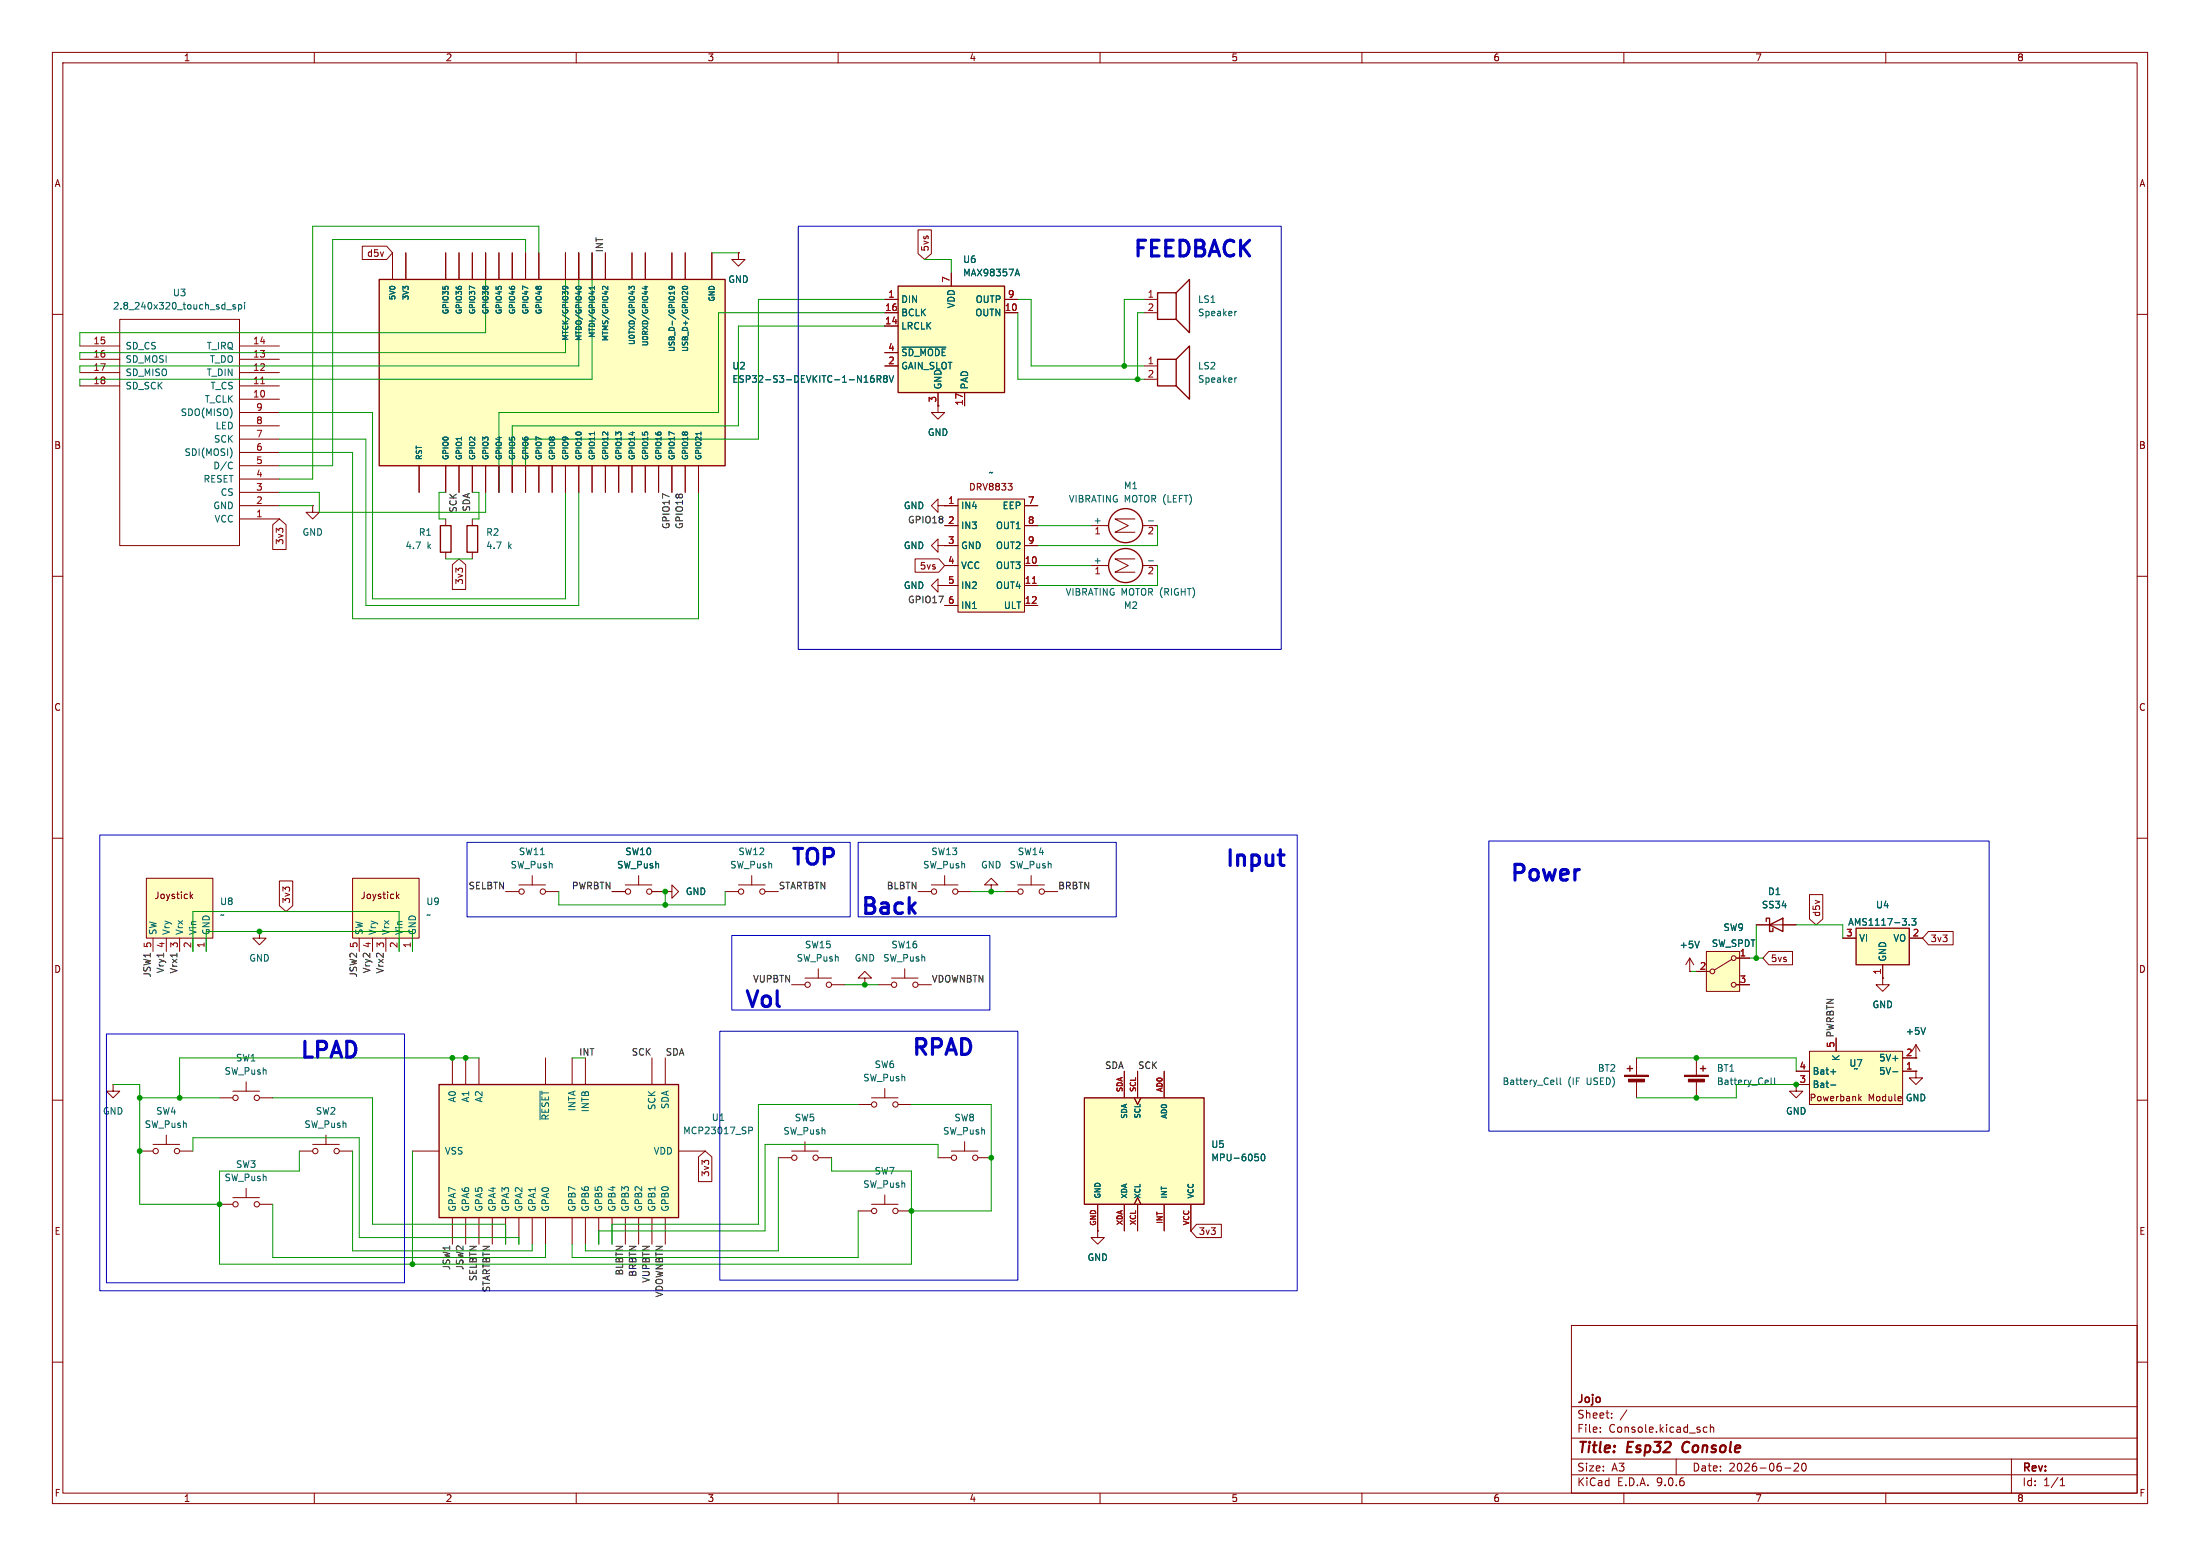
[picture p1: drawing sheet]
<svg xmlns="http://www.w3.org/2000/svg" width="420mm" height="297mm" viewBox="0 0 420 297" stroke-linecap="round" stroke-linejoin="round" font-family="sans-serif">
<g fill="none" stroke="#840000" stroke-width=".19">
<path d="M10 10h400v277h-400zM12 12h396v273h-396zM60 10v2M110 10v2M160 10v2M210 10v2M260 10v2M310 10v2M360 10v2M10 60h2M15.2 73.7h7.7M15.2 71.1h7.7"/>
<path d="M15.2 68.6h7.7M15.2 66h7.7M22.9 61h22.8v43.1h-22.8zM45.7 78.7h7.6M45.7 76.2h7.6M45.7 73.7h7.6M45.7 71.1h7.6M45.7 68.6h7.6M45.7 66h7.6M218.4 69.9h2.6M218.4 72.4h2.6M408 60h2"/>
<path d="M45.7 99.1h7.6M45.7 96.5h7.6M45.7 94h7.6M45.7 91.4h7.6M45.7 88.9h7.6M45.7 86.4h7.6M45.7 83.8h7.6M45.7 81.3h7.6M85.1 99.1v1.2M90.2 99.1v1.2M179.1 96.5v-1.2l-1.3 1.2 1.3 1.3v-1.3h1.2M180.3 96.5h.1"/>
<path d="M10 110h2M85.1 105.4v1.3M90.2 105.4v1.3M408 110h2M10 160h2M408 160h2M365.8 199.4l-.8 1.3M365.8 199.4l.7 1.3M365.8 199.4v2.5M10 210h2M21.6 207v1.3h1.3l-1.3 1.3-1.3-1.3h1.3M21.6 207h.1"/>
<path d="M57.1 219.7h2.6M59.7 218.4h5.1M62.2 216.7v1.7M64.8 219.7h2.5M312.4 201.9v3.3M312.4 206.2v3.4M365.8 201.9h.1M408 210h2M300 253h108v32h-108zM10 260h2M300 278.5h108M300 274.5h108"/>
<path d="M300 268.5h108M305.5 273.2v.2M305.5 272.5v.1M307.7 270.5v.2M307.7 269.8v.1M310.6 269.1l-1.3 1.9M320 278.5v3M325.2 273.1l.2 .3 .5-.1M325.9 272.5l-.5-.1-.2 .3M326.5 272.5l.2-.1 .4 .1 .1 .9M326.5 271.9v1.5M342.5 279.4l.6-.1 .2 .1 .1 .3-1 1.1h1"/>
<path d="M344.1 279.4l.2-.1a.8 .8 0 0 1 .5 .7 .8 .8 0 0 1-.5 .8l-.2-.2-.2-.4zM384 278.5v6.5M408 260h2M60 285v2M110 285v2M160 285v2M210 285v2M260 285v2M300 281.5h108M310 285v2M340.7 280.2h1.2M360 285v2"/>
<path d="M393.3 283.6h.9M393.3 282.5l.4-.4v1.5"/>
<circle cx="60.2" cy="219.7" r=".51"/>
<circle cx="64.3" cy="219.7" r=".51"/>
</g>
<path d="M321.5 275.5a1.27 1.27 0 0 0-.1 1.6" fill="none" stroke="#840000" stroke-width=".4"/>
<path d="M221 68.6h3.5v5.1h-3.5zM224.5 68.6l2.6-2.6v10.2l-2.6-2.5M84.1 100.3h2v5.1h-2zM89.2 100.3h2v5.1h-2zM310.6 204h1.1M311.1 203.5v1" fill="none" stroke="#840000" stroke-width=".25"/>
<g fill="none" stroke="#006464" stroke-width=".19">
<path d="M43.2 59.1h1M44.9 58.2h-.3l-.2 .1 .1 .2 .4 .1v.3h-.5M45.5 58.2h.4l.2 .2-.1 .5h-.5M45.5 58.2v1.2M46.7 57.7v.2M46.7 58.2v.8M236.1 72.1l-.3 .1M44.1 88.2l.3 .1M44.2 86v.9M44.4 89.4l-.3 .1M367.6 196.2l-.4 1.2M297.2 205.7v1.1l.2 .2"/>
<path d="M297.9 205.7v1.1l.1 .2"/>
</g>
<g fill="#840000" stroke="#840000" stroke-width=".19">
<path d="M310.1 205.2h4.6v.3h-4.6z"/>
<path d="M310.9 206h3v.5h-3z"/>
</g>
<path d="M49.8 73.2h.7" fill="none" stroke="#a90000" stroke-width=".19"/>
<path d="M207 209.6h22.9v20.3h-22.9z" fill="#ffffc2"/>
<path d="M337.2 175.9v-.6h.6v2.5h.7v-.6M337.8 176.5l2.6-1.2v2.5zM207 209.6h22.9v20.3h-22.9z" fill="none" stroke="#840000" stroke-width=".25"/>
<g fill="none" stroke="#840000" stroke-width=".19">
<path d="M49.5 177.8v1.3h1.3l-1.3 1.2-1.2-1.2h1.2M49.5 177.8h.1M335.3 176.5h7.6M26.7 219.7h2.5M29.2 218.4h5.1M31.7 216.7v1.7M34.3 219.7h2.5M181.6 219.7h5.1M184.1 217.9v1.8M214.6 204.5v5.1M216.5 209.6l.7 1.2 .6-1.2M217.2 204.5v5.1"/>
<path d="M222.2 204.5v5.1M41.9 229.9h2.5M44.4 228.6h5.1M47 226.8v1.8M49.5 229.9h2.6M179.1 221h2.5M186.7 221h2.5M209.5 234.9v1.3h1.3l-1.3 1.3-1.2-1.3h1.2M209.5 234.9h.1M209.5 229.9v5M214.6 229.9v5M216.5 229.9l.7-1.3 .6 1.3"/>
<path d="M217.2 229.9v5M222.2 229.9v5M227.3 229.9v5"/>
<circle cx="29.7" cy="219.7" r=".51"/>
<circle cx="33.8" cy="219.7" r=".51"/>
<circle cx="45" cy="229.9" r=".51"/>
<circle cx="49" cy="229.9" r=".51"/>
<circle cx="182.1" cy="221" r=".51"/>
<circle cx="186.2" cy="221" r=".51"/>
</g>
<path d="M239.6 220.3h.6M240.1 220.8l.2 .2-.2 .5M240.9 220.4l.1-.1a.68 .68 0 0 1 .5 .6 .68 .68 0 0 1-.5 .7l-.3-.5z" fill="none" stroke="#006464" stroke-width=".19"/>
<path d="M67.3 167.6h12.7v11.5h-12.7z" fill="#ffffc2"/>
<path d="M67.3 167.6h12.7v11.5h-12.7zM68.6 179.1v2.5M71.1 179.1v2.5M73.7 179.1v2.5M75.7 170.3v1.2M75.8 171l.4 .5M76.2 170.7l-.5 .5M76.2 179.1v2.5M78.7 179.1v2.5" fill="none" stroke="#840000" stroke-width=".19"/>
<path d="M27.9 167.6h12.7v11.5h-12.7z" fill="#ffffc2"/>
<g fill="none" stroke="#840000" stroke-width=".19">
<path d="M218.4 57.2h2.6M218.4 59.7h2.6M208.3 108h3.3M216.7 106.7h-3.8l2.5 1.3-2.5 1.2h3.8M218.1 108h2.9M27.9 167.6h12.7v11.5h-12.7zM29.2 179.1v2.5M31.7 179.1v2.5M34.3 179.1v2.5M36.3 170.3v1.2M36.4 171l.4 .5M36.8 170.7l-.5 .5"/>
<path d="M36.8 179.1v2.5M39.4 179.1v2.5M96.5 170.2h2.6M99.1 168.9h5M101.6 167.1v1.8M104.1 170.2h2.6M189.2 168.9h1.3l-1.3-1.3-1.2 1.3h1.2v1.3M189.2 170.2h.1M41.9 209.6h2.5M44.4 208.3h5.1M47 206.5v1.8M49.5 209.6h2.6"/>
<path d="M323.8 201.9v3.3M323.8 206.2v3.4"/>
<circle cx="99.6" cy="170.2" r=".51"/>
<circle cx="103.6" cy="170.2" r=".51"/>
<circle cx="45" cy="209.6" r=".51"/>
<circle cx="49" cy="209.6" r=".51"/>
</g>
<g fill="#840000" stroke="#840000" stroke-width=".19">
<path d="M321.6 205.2h4.5v.3h-4.5z"/>
<path d="M322.3 206h3.1v.5h-3.1z"/>
</g>
<g fill="none" stroke="#840000" stroke-width=".25">
<path d="M221 55.9h3.5v5.1h-3.5zM224.5 55.9l2.6-2.6v10.2l-2.6-2.5M324.6 204h1M325.1 203.5v1"/>
<circle cx="214.9" cy="107.9" r="3.3"/>
</g>
<path d="M236.1 59.4l-.3 .1M219.2 107h1M338.1 205.7v1.1l.2 .2M338.8 205.7v1.1l.2 .2" fill="none" stroke="#006464" stroke-width=".19"/>
<path d="M83.8 207h45.7v25.4h-45.7z" fill="#ffffc2"/>
<g fill="none" stroke="#840000" stroke-width=".25">
<path d="M83.8 207h45.7v25.4h-45.7z"/>
<circle cx="214.9" cy="100.3" r="3.3"/>
</g>
<g fill="none" stroke="#840000" stroke-width=".19">
<path d="M216.7 99.1h-3.8l2.5 1.2-2.5 1.3h3.8M179.1 104.1v-1.2l-1.3 1.2 1.3 1.3v-1.3h1.2M180.3 104.1h.1M208.3 100.3h3.3M218.1 100.3h2.9M78.7 219.7h5.1M86.4 201.9v5.1M88.9 201.9v5.1M91.4 201.9v5.1M104.1 201.9v5.1M109.2 201.9v5.1M111.8 201.9v5.1"/>
<path d="M124.5 201.9v5.1M127 201.9v5.1M129.5 219.7h5.1M86.4 232.4v5.1M88.9 232.4v5.1M91.4 232.4v5.1M94 232.4v5.1M96.5 232.4v5.1M99.1 232.4v5.1M101.6 232.4v5.1M104.1 232.4v5.1M109.2 232.4v5.1"/>
<path d="M111.8 232.4v5.1M114.3 232.4v5.1M116.8 232.4v5.1M119.4 232.4v5.1M121.9 232.4v5.1M124.5 232.4v5.1M127 232.4v5.1"/>
</g>
<path d="M219.2 99.4h1M103.1 208.3v5.4M142.9 215.1h.5l.3 .3-.2 .3-.6 .1" fill="none" stroke="#006464" stroke-width=".19"/>
<path d="M182.9 95.3h12.7v21.5h-12.7z" fill="#ffffc2"/>
<g fill="none" stroke="#840000" stroke-width=".19">
<path d="M180.3 96.5h2.6M182.9 95.3h12.7v21.5h-12.7zM192.4 92.3h.8l-.4 .5M193.1 92.8l.1 .2-.1 .5M195.6 96.5h2.5M179.1 111.8v-1.3l-1.3 1.3 1.3 1.2v-1.2h1.2M180.3 111.8h.1M180.3 100.3h2.6M180.3 104.1h2.6M180.3 108h2.6M180.3 111.8h2.6M180.3 115.6h2.6"/>
<path d="M195.6 100.3h2.5M195.6 104.1h2.5M195.6 108h2.5M195.6 111.8h2.5M195.6 115.6h2.5"/>
</g>
<path d="M197.1 111.3h.7" fill="none" stroke="#a90000" stroke-width=".19"/>
<path d="M171.4 54.6h20.4v20.3h-20.4z" fill="#ffffc2"/>
<path d="M171.4 54.6h20.4v20.3h-20.4z" fill="none" stroke="#840000" stroke-width=".25"/>
<path d="M168.9 57.2h2.5M168.9 59.7h2.5M181.6 52.1v2.5M191.8 57.2h2.5M191.8 59.7h2.5M168.9 62.2h2.5M168.9 67.3h2.5M168.9 69.9h2.5M179.1 74.9v2.6M184.1 74.9v2.6" fill="none" stroke="#840000" stroke-width=".19"/>
<path d="M193.9 52.3h.6M194.2 51.4l.4 1.2M172.2 66.3h8.4" fill="none" stroke="#006464" stroke-width=".19"/>
<path d="M325.8 181.6h6.3v7.6h-6.3z" fill="#ffffc2"/>
<g fill="none" stroke="#840000" stroke-width=".19">
<path d="M141 48.3v1.2h1.2l-1.2 1.3-1.3-1.3h1.3M141 48.3h.1M179.1 77.5v1.2h1.2l-1.2 1.3-1.3-1.3h1.3M179.1 77.5h.1M59.7 96.5v1.3h1.3l-1.3 1.3-1.3-1.3h1.3M59.7 96.5h.1M191.8 170.2h2.5M194.3 168.9h5.1M196.8 167.1v1.8M199.4 170.2h2.5M323.8 185.4h2.6M325.8 181.6h6.3v7.6h-6.3z"/>
<path d="M330.6 183.1l-3.3 2.1M331.5 182.9h2.5M331.5 188h2.5"/>
<circle cx="194.8" cy="170.2" r=".51"/>
<circle cx="198.9" cy="170.2" r=".51"/>
<circle cx="326.9" cy="185.4" r=".46"/>
<circle cx="331" cy="188" r=".46"/>
<circle cx="331" cy="182.9" r=".46"/>
</g>
<path d="M72.4 53.3h66v35.6h-66z" fill="#ffffc2"/>
<path d="M72.4 53.3h66v35.6h-66z" fill="none" stroke="#840000" stroke-width=".25"/>
<g fill="none" stroke="#840000" stroke-width=".19">
<path d="M74.9 48.3v5M77.5 48.3v5M85.1 48.3v5M87.6 48.3v5M90.2 48.3v5M92.7 48.3v5M95.2 48.3v5M97.8 48.3v5M100.3 48.3v5M102.9 48.3v5M107.9 48.3v5M110.5 48.3v5"/>
<path d="M113 48.3v5M115.6 48.3v5M120.6 48.3v5M123.2 48.3v5M128.3 48.3v5M130.8 48.3v5M135.9 48.3v5M80 88.9v5.1M85.1 88.9v5.1M87.6 88.9v5.1M90.2 88.9v5.1M92.7 88.9v5.1"/>
<path d="M95.2 88.9v5.1M97.8 88.9v5.1M100.3 88.9v5.1M102.9 88.9v5.1M105.4 88.9v5.1M107.9 88.9v5.1M110.5 88.9v5.1M113 88.9v5.1M115.6 88.9v5.1M118.1 88.9v5.1M120.6 88.9v5.1M123.2 88.9v5.1"/>
<path d="M125.7 88.9v5.1M128.3 88.9v5.1M130.8 88.9v5.1M133.3 88.9v5.1M116.8 170.2h2.6M119.4 168.9h5.1M121.9 167.1v1.8M124.5 170.2h2.5M127 170.2h1.3v-1.3l1.2 1.3-1.2 1.3v-1.3M127 170.2h.1M138.4 170.2h2.6M141 168.9h5"/>
<path d="M143.5 167.1v1.8M146 170.2h2.6M175.3 170.2h2.5M177.8 168.9h5.1M180.3 167.1v1.8M182.9 170.2h2.5M151.1 188h2.6M153.7 186.7h5M156.2 184.9v1.8M158.7 188h2.6M165.1 186.7h1.3l-1.3-1.3-1.3 1.3h1.3v1.3M165.1 188h.1"/>
<path d="M167.6 188h2.6M170.2 186.7h5.1M172.7 184.9v1.8M175.3 188h2.5M322.6 185.4h.1M322.6 182.9l-.8 1.3M322.6 182.9l.7 1.3M322.6 182.9v2.5M359.4 186.7v1.3h1.3l-1.3 1.2-1.3-1.2h1.3M359.4 186.7h.1M151.1 219.7h5.1M153.7 217.9v1.8"/>
<path d="M163.8 210.8h2.6M166.4 209.6h5M168.9 207.8v1.8M171.4 210.8h2.6M342.9 207v1.3h1.3l-1.3 1.3-1.3-1.3h1.3M342.9 207h.1M148.6 221h2.5M156.2 221h2.5M163.8 231.1h2.6M166.4 229.9h5M168.9 228.1v1.8M171.4 231.1h2.6"/>
<circle cx="119.9" cy="170.2" r=".51"/>
<circle cx="124" cy="170.2" r=".51"/>
<circle cx="141.5" cy="170.2" r=".51"/>
<circle cx="145.5" cy="170.2" r=".51"/>
<circle cx="178.3" cy="170.2" r=".51"/>
<circle cx="182.4" cy="170.2" r=".51"/>
<circle cx="154.2" cy="188" r=".51"/>
<circle cx="158.2" cy="188" r=".51"/>
<circle cx="170.7" cy="188" r=".51"/>
<circle cx="174.8" cy="188" r=".51"/>
<circle cx="166.9" cy="210.8" r=".51"/>
<circle cx="170.9" cy="210.8" r=".51"/>
<circle cx="151.6" cy="221" r=".51"/>
<circle cx="155.7" cy="221" r=".51"/>
<circle cx="166.9" cy="231.1" r=".51"/>
<circle cx="170.9" cy="231.1" r=".51"/>
</g>
<g fill="none" stroke="#006464" stroke-width=".19">
<path d="M107.8 54.6l.2 .2-.2 .4M108.4 55.1v-.3l-.2-.1-.6-.1-.2 .2 .2 .4M110 55.1l-.1-.1a.54 .54 0 0 1 .5-.4 .54 .54 0 0 1 .6 .4l-.1 .1M113.5 54.6v.6M113.5 54.9h-1l.3 .3M116 54.6v.7l-.7-.7-.3 .2 .1 .4M120.1 55.3v-.7l.4 .4 .1-.3h.4l.1 .1-.1 .5M123 54.7h.7M123.3 54.6v.6l-.7-.2M128.2 54.6l.1 .2v.3l-.5 .1-.1-.4 .2-.2 .6 .1 .2 .1v.3M128.7 55.6v.6M128.7 55.9h-1l.3 .3"/>
<path d="M130.3 54.8a.5 .5 0 0 1 .6-.2 .5 .5 0 0 1 .3 .5 .5 .5 0 0 1-.6 .2 .5 .5 0 0 1-.3-.5zM131.3 55.6v.6l-.6-.5-.3-.1-.1 .2M165 73h.7M166.8 71.7l-.4 .1a.86 .86 0 0 0 0 1.2l.4-.2 .1-.4-.2-.2h-.4l-.1 .2M167.4 72.4l.7-.1 .1-.2-.1-.3-.7-.1v1.3M167.8 72.4l.4 .6M168.9 72.2l-.2 .3v.3l.2 .2 .4-.1 .1-.2v-.2l-.3-.3M168.9 72.2l-.2-.2 .2-.3h.2l.3 .2-.3 .3M168.9 72.2h.2M169.7 71.7l.5 1.3 .4-1.3M113.5 82.5v.5M133.8 82.5v.5"/>
<path d="M324.4 179.6l-.4 1.3"/>
</g>
<path d="M345.4 200.7h17.8v10.1h-17.8z" fill="#ffffc2"/>
<path d="M350.5 198.1v2.6M342.9 204.5h2.5M342.9 207h2.5M345.4 200.7h17.8v10.1h-17.8zM354.8 208.9v1.2M355 209.6l.3 .5M355.3 209.3l-.5 .5M363.2 204.5h2.6M363.2 201.9h2.6" fill="none" stroke="#840000" stroke-width=".19"/>
<path d="M349.5 204.6h1M349.5 207.1h1M361.3 204.6h1" fill="none" stroke="#006464" stroke-width=".19"/>
<path d="M354.3 177.2h10.2v7h-10.2z" fill="#ffffc2"/>
<path d="M354.3 177.2h10.2v7h-10.2z" fill="none" stroke="#840000" stroke-width=".25"/>
<g fill="none" stroke="#840000" stroke-width=".19">
<path d="M69.2 47h4.6l1.1 1.3-1.1 1.2h-4.6zM74.9 48.3v5M77.5 48.3v5M85.1 48.3v5M87.6 48.3v5M90.2 48.3v5M92.7 48.3v5M95.2 48.3v5M97.8 48.3v5M100.3 48.3v5M102.9 48.3v5M107.9 48.3v5"/>
<path d="M110.5 48.3v5M113 48.3v5M115.6 48.3v5M120.6 48.3v5M123.2 48.3v5M128.3 48.3v5M130.8 48.3v5M135.9 48.3v5M141 48.3h.1M168.9 57.2h2.5M168.9 59.7h2.5M175.3 43.9h2.5v4.5l-1.3 1.1-1.2-1.1z"/>
<path d="M181.6 52.1v2.5M191.8 57.2h2.5M191.8 59.7h2.5M168.9 62.2h2.5M168.9 67.3h2.5M168.9 69.9h2.5M179.1 77.5h.1M179.1 74.9v2.6M184.1 74.9v2.6M80 88.9v5.1M85.1 88.9v5.1M87.6 88.9v5.1"/>
<path d="M90.2 88.9v5.1M92.7 88.9v5.1M95.2 88.9v5.1M97.8 88.9v5.1M100.3 88.9v5.1M102.9 88.9v5.1M105.4 88.9v5.1M107.9 88.9v5.1M110.5 88.9v5.1M113 88.9v5.1M115.6 88.9v5.1M118.1 88.9v5.1"/>
<path d="M120.6 88.9v5.1M123.2 88.9v5.1M125.7 88.9v5.1M128.3 88.9v5.1M130.8 88.9v5.1M133.3 88.9v5.1M180.3 96.5h.1M180.3 96.5h2.6M195.6 96.5h2.5M52.1 100.2l1.2-1.1 1.3 1.1v4.7h-2.5zM86.4 107.8l1.2-1.1 1.3 1.1v4.7h-2.5zM174.7 106.7h4.5l1.1 1.3-1.1 1.2h-4.5z"/>
<path d="M180.3 104.1h.1M180.3 111.8h.1M180.3 100.3h2.6M180.3 104.1h2.6M180.3 108h2.6M180.3 111.8h2.6M180.3 115.6h2.6M195.6 100.3h2.5M195.6 104.1h2.5M195.6 108h2.5M195.6 111.8h2.5M195.6 115.6h2.5"/>
<path d="M53.3 168.2h2.6v4.7l-1.3 1.1-1.3-1.1zM116.8 170.2h2.6M124.5 170.2h2.5M127 170.2h.1M335.3 176.5h2.5M340.4 176.5h2.5M345.4 170.8h2.6v4.6l-1.3 1.1-1.3-1.1zM351.8 179.1h2.5M364.5 179.1h2.5M368.1 177.8h4.8v2.5h-4.8l-1.1-1.2zM322.6 185.4h.1M323.8 185.4h2.6"/>
<path d="M331.5 182.9h2.5M331.5 188h2.5M337.7 181.6h4.5v2.6h-4.5l-1.2-1.3zM350.5 198.1v2.6M359.4 186.7h.1M359.4 184.2v2.5M214.6 204.5v5.1M216.5 209.6l.7 1.2 .6-1.2M217.2 204.5v5.1M222.2 204.5v5.1M342.9 207h.1M342.9 204.5h2.5"/>
<path d="M342.9 207h2.5M363.2 204.5h2.6M363.2 201.9h2.6M365.8 204.5v1.2h1.2l-1.2 1.3-1.3-1.3h1.3M365.8 204.5h.1M365.8 201.9h.1M133.3 220.8l1.3-1.1 1.3 1.1v4.7h-2.6zM209.5 234.9h.1M209.5 229.9v5M214.6 229.9v5M216.5 229.9l.7-1.3 .6 1.3M217.2 229.9v5"/>
<path d="M222.2 229.9v5M227.3 229.9v5M228.4 233.7h4.8v2.5h-4.8l-1.1-1.3z"/>
</g>
<g fill="none" stroke="#006464" stroke-width=".19">
<path d="M107.8 54.6l.2 .2-.2 .4M108.4 55.1v-.3l-.2-.1-.6-.1-.2 .2 .2 .4M110 55.1l-.1-.1a.54 .54 0 0 1 .5-.4 .54 .54 0 0 1 .6 .4l-.1 .1M113.5 54.6v.6M113.5 54.9h-1l.3 .3M116 54.6v.7l-.7-.7-.3 .2 .1 .4M120.1 55.3v-.7l.4 .4 .1-.3h.4l.1 .1-.1 .5M123 54.7h.7M123.3 54.6v.6l-.7-.2M128.2 54.6l.1 .2v.3l-.5 .1-.1-.4 .2-.2 .6 .1 .2 .1v.3M128.7 55.6v.6M128.7 55.9h-1l.3 .3"/>
<path d="M130.3 54.8a.5 .5 0 0 1 .6-.2 .5 .5 0 0 1 .3 .5 .5 .5 0 0 1-.6 .2 .5 .5 0 0 1-.3-.5zM131.3 55.6v.6l-.6-.5-.3-.1-.1 .2M193.9 52.3h.6M194.2 51.4l.4 1.2M165 73h.7M166.8 71.7l-.4 .1a.86 .86 0 0 0 0 1.2l.4-.2 .1-.4-.2-.2h-.4l-.1 .2M167.4 72.4l.7-.1 .1-.2-.1-.3-.7-.1v1.3M167.8 72.4l.4 .6M168.9 72.2l-.2 .3v.3l.2 .2 .4-.1 .1-.2v-.2l-.3-.3M168.9 72.2l-.2-.2 .2-.3h.2l.3 .2-.3 .3M168.9 72.2h.2M169.7 71.7l.5 1.3 .4-1.3"/>
<path d="M172.2 66.3h8.4M113.5 82.5v.5M133.8 82.5v.5M324.4 179.6l-.4 1.3M364.5 176.5v.1M365 175.3h.8l-.5 .5 .4 .1v.6l-.2 .1-.5-.1M367.6 196.2l-.4 1.2M349.5 204.6h1M349.5 207.1h1M361.3 204.6h1M239.6 220.3h.6M240.1 220.8l.2 .2-.2 .5"/>
<path d="M240.9 220.4l.1-.1a.68 .68 0 0 1 .5 .6 .68 .68 0 0 1-.5 .7l-.3-.5z"/>
</g>
<path d="M31.2 182v.7M33.8 182v.7" fill="none" stroke="#0f0f0f" stroke-width=".19"/>
<g fill="none" stroke="#009600" stroke-width=".19">
<path d="M92.7 48.3v15.2h-77.5v2.5M100.3 48.3v-2.6h-36.8v43.2h-10.2M102.9 48.3v-5.1h-43.2v48.2h-6.4M107.9 48.3v19h-92.7v1.3M110.5 48.3v21.6h-95.3v1.2M113 48.3v24.1h-97.8v1.3M135.9 48.3h5.1M168.9 57.2h-24.1v26.6h-44.5v10.2M168.9 59.7h-31.7v19h-42v15.3M176.5 49.5h5.1v2.6M194.3 57.2h2.5v12.7h21.6M194.3 59.7v12.7h24.1"/>
<path d="M218.4 59.7h-1.2v12.7M218.4 57.2h-3.8v12.7M53.3 78.7h17.8v35.6h36.8v-20.3M168.9 62.2h-27.9v19.1h-43.2v12.7M53.3 86.4h14v31.7h66v-24.1M53.3 83.8h16.5v31.8h40.7v-21.6M53.3 94h7.7v3.8h31.7v-3.8M53.3 96.5h6.4M85.1 94h-1.3v5.1h1.3M90.2 94h1.2v5.1h-1.2M85.1 106.7h5.1M198.1 108h10.2"/>
<path d="M198.1 100.3h10.2M221 100.3v3.8h-22.9M221 108v3.8h-22.9M106.7 170.2v2.5h31.7v-2.5M127 170.2v2.5M185.4 170.2h6.4M335.3 176.5v6.4M342.9 176.5h8.9v2.6M36.8 181.6v-7.6h39.4v7.6M39.4 181.6v-3.8h39.3v3.8M161.3 188h6.3M322.6 185.4h1.2"/>
<path d="M334 182.9h2.5M21.6 207h5.1v22.9h15.2M26.7 209.6h15.2M36.8 219.7v-2.5h31.8v19h30.5v1.3M52.1 209.6h19v24.1h25.4v3.8M57.1 219.7v3.8h-15.2v17.8h132.1v-17.8h-15.3v-2.5M67.3 219.7v19.1h34.3v-1.3M78.7 219.7v21.6M91.4 201.9h-57.1v7.7M109.2 201.9h2.6M163.8 210.8h-19v22.9h-28v3.8M174 210.8h15.2v20.3h-15.2"/>
<path d="M312.4 201.9h30.5v2.6M342.9 207h-11.4v2.6h-19.1M52.1 229.9v10.1h52v-2.5M148.6 221v17.8h-36.8v-1.3M163.8 231.1v8.9h-54.6v-2.5M179.1 221v-2.6h-33.1v16.5h-31.7v2.6"/>
</g>
<path d="M244 163.2h1.1M244.8 165.2h.3" fill="none" stroke="#0000c2" stroke-width=".6"/>
<path d="M152.4 43.2h92.2v80.8h-92.2zM19 159.4h228.6v87h-228.6zM89.2 160.8h73.1v14.2h-73.1zM139.7 178.6h49.3v14.2h-49.3zM163.8 160.8h49.3v14.2h-49.3zM284.2 160.5h95.5v55.4h-95.5zM20.3 197.4h56.9v47.5h-56.9zM137.4 196.9h56.9v47.4h-56.9z" fill="none" stroke="#0000c2" stroke-width=".19"/>
<path d="M197.1 111.3h.7" fill="none" stroke="#a90000" stroke-width=".19"/>
<g fill="#009600" stroke="#009600" stroke-width=".19">
<circle cx="86.4" cy="201.9" r=".46"/>
<circle cx="88.9" cy="201.9" r=".46"/>
<circle cx="127" cy="170.2" r=".46"/>
<circle cx="127" cy="172.7" r=".46"/>
<circle cx="49.5" cy="177.8" r=".46"/>
<circle cx="26.7" cy="219.7" r=".46"/>
<circle cx="78.7" cy="241.3" r=".46"/>
<circle cx="26.7" cy="209.6" r=".46"/>
<circle cx="34.3" cy="209.6" r=".46"/>
<circle cx="41.9" cy="229.9" r=".46"/>
<circle cx="165.1" cy="188" r=".46"/>
<circle cx="174" cy="231.1" r=".46"/>
<circle cx="189.2" cy="221" r=".46"/>
<circle cx="323.8" cy="201.9" r=".46"/>
<circle cx="342.9" cy="207" r=".46"/>
<circle cx="323.8" cy="209.6" r=".46"/>
<circle cx="335.3" cy="182.9" r=".46"/>
<circle cx="217.2" cy="72.4" r=".46"/>
<circle cx="214.6" cy="69.9" r=".46"/>
<circle cx="189.2" cy="170.2" r=".46"/>
</g>
<g font-size="4.2" fill="#0000c2">
<text x="216" y="49.9">FEEDBACK</text>
<text x="150.6" y="166">TOP</text>
<text x="233.5" y="166.2">Input</text>
<text x="287.9" y="169">Power</text>
<text x="164" y="175.4">Back</text>
<text x="141.8" y="193.2">Vol</text>
<text x="56.9" y="202.8">LPAD</text>
<text x="173.7" y="202.3">RPAD</text>
</g>
<g font-size="2.8" fill="#840000">
<text x="301" y="277.9">Title:</text>
<text x="310.6" y="277.9">Esp32</text>
<text x="322" y="277.9">Console</text>
</g>
<g font-size="2.1" fill="#840000">
<text x="301" y="268.2">Jojo</text>
<text x="301" y="273.7">File:</text>
<text x="301" y="271">Sheet:</text>
<text x="307.1" y="273.7">Console.kicad_sch</text>
<text x="301" y="281.1">Size:</text>
<text x="307.6" y="281.1">A3</text>
<text x="323" y="281.1">Date:</text>
<text x="330" y="281.1">2026-06-20</text>
<text x="386" y="281.3">Rev:</text>
<text x="301" y="283.9">KiCad</text>
<text x="308.7" y="283.9">E.D.A.</text>
<text x="316.3" y="283.9">9.0.6</text>
<text x="386" y="283.9">Id:</text>
<text x="390.1" y="283.9">1/1</text>
</g>
<g font-size="1.8" fill="#840000">
<text x="35" y="11.9">1</text>
<text x="85" y="11.9">2</text>
<text x="135" y="11.9">3</text>
<text x="185" y="11.9">4</text>
<text x="235" y="11.9">5</text>
<text x="285" y="11.9">6</text>
<text x="335" y="11.9">7</text>
<text x="385" y="11.9">8</text>
<text x="10.3" y="35.9">A</text>
<text x="408.3" y="35.9">A</text>
<text x="70" y="49.2">d5v</text>
<text x="177.5" y="48.1" transform="rotate(-90 177.5 48.1)">5vs</text>
<text x="10.3" y="85.9">B</text>
<text x="408.2" y="85.9">B</text>
<text x="184.9" y="93.8">DRV8833</text>
<text x="54.3" y="104.1" transform="rotate(-90 54.3 104.1)">3v3</text>
<text x="88.6" y="111.7" transform="rotate(-90 88.6 111.7)">3v3</text>
<text x="175.5" y="108.9">5vs</text>
<text x="10.3" y="135.9">C</text>
<text x="408.2" y="135.9">C</text>
<text x="29.4" y="171.8">Joystick</text>
<text x="55.6" y="172.6" transform="rotate(-90 55.6 172.6)">3v3</text>
<text x="68.8" y="171.8">Joystick</text>
<text x="347.7" y="175.1" transform="rotate(-90 347.7 175.1)">d5v</text>
<text x="10.3" y="185.9">D</text>
<text x="338" y="183.8">5vs</text>
<text x="368.5" y="180">3v3</text>
<text x="408.2" y="185.9">D</text>
<text x="345.4" y="210.4">Powerbank</text>
<text x="356.6" y="210.4">Module</text>
<text x="135.6" y="224.7" transform="rotate(-90 135.6 224.7)">3v3</text>
<text x="10.3" y="235.9">E</text>
<text x="228.8" y="235.9">3v3</text>
<text x="408.3" y="235.9">E</text>
<text x="10.3" y="285.9">F</text>
<text x="35" y="286.9">1</text>
<text x="85" y="286.9">2</text>
<text x="135" y="286.9">3</text>
<text x="185" y="286.9">4</text>
<text x="235" y="286.9">5</text>
<text x="285" y="286.9">6</text>
<text x="335" y="286.9">7</text>
<text x="385" y="286.9">8</text>
<text x="408.3" y="285.9">F</text>
</g>
<g font-size="1.8" fill="#0f0f0f">
<text x="115.2" y="48.3" transform="rotate(-90 115.2 48.3)">INT</text>
<text x="87.3" y="97.9" transform="rotate(-90 87.3 97.9)">SCK</text>
<text x="89.8" y="97.8" transform="rotate(-90 89.8 97.8)">SDA</text>
<text x="127.9" y="101.1" transform="rotate(-90 127.9 101.1)">GPIO17</text>
<text x="130.5" y="101.1" transform="rotate(-90 130.5 101.1)">GPIO18</text>
<text x="173.2" y="100">GPIO18</text>
<text x="173.2" y="115.2">GPIO17</text>
<text x="89.4" y="169.8">SELBTN</text>
<text x="109.1" y="169.8">PWRBTN</text>
<text x="148.6" y="169.8">STARTBTN</text>
<text x="169.2" y="169.8">BLBTN</text>
<text x="201.9" y="169.8">BRBTN</text>
<text x="31.4" y="185.9" transform="rotate(-90 31.4 185.9)">Vry1</text>
<text x="33.9" y="185.9" transform="rotate(-90 33.9 185.9)">Vrx1</text>
<text x="70.8" y="185.9" transform="rotate(-90 70.8 185.9)">Vry2</text>
<text x="73.3" y="185.9" transform="rotate(-90 73.3 185.9)">Vrx2</text>
<text x="28.9" y="186.7" transform="rotate(-90 28.9 186.7)">JSW1</text>
<text x="68.2" y="186.7" transform="rotate(-90 68.2 186.7)">JSW2</text>
<text x="143.7" y="187.6">VUPBTN</text>
<text x="177.8" y="187.6">VDOWNBTN</text>
<text x="110.5" y="201.6">INT</text>
<text x="120.5" y="201.6">SCK</text>
<text x="127" y="201.6">SDA</text>
<text x="350.3" y="200.1" transform="rotate(-90 350.3 200.1)">5 PWRBTN</text>
<text x="210.9" y="204.1">SDA</text>
<text x="217.2" y="204.1">SCK</text>
<text x="86" y="242.5" transform="rotate(-90 86 242.5)">JSW1</text>
<text x="88.6" y="242.5" transform="rotate(-90 88.6 242.5)">JSW2</text>
<text x="91.1" y="244.6" transform="rotate(-90 91.1 244.6)">SELBTN</text>
<text x="119" y="243.6" transform="rotate(-90 119 243.6)">BLBTN</text>
<text x="121.6" y="243.8" transform="rotate(-90 121.6 243.8)">BRBTN</text>
<text x="124.1" y="245" transform="rotate(-90 124.1 245)">VUPBTN</text>
<text x="93.6" y="246.8" transform="rotate(-90 93.6 246.8)">STARTBTN</text>
<text x="126.7" y="247.7" transform="rotate(-90 126.7 247.7)">VDOWNBTN</text>
</g>
<g font-size="1.8" fill="#006464">
<text x="183.8" y="50.4">U6</text>
<text x="183.8" y="52.9">MAX98357A</text>
<text x="21.5" y="59.3">2.8_240x320_touch_sd_spi</text>
<text x="32.9" y="56.7">U3</text>
<text x="138.9" y="54.2">GND</text>
<text x="172" y="58">DIN</text>
<text x="182.5" y="58.9" transform="rotate(-90 182.5 58.9)">VDD</text>
<text x="186.2" y="58">OUTP</text>
<text x="228.6" y="58">LS1</text>
<text x="172" y="60.6">BCLK</text>
<text x="172" y="63.1">LRCLK</text>
<text x="186.1" y="60.6">OUTN</text>
<text x="228.6" y="60.6">Speaker</text>
<text x="23.9" y="72">SD_MISO</text>
<text x="23.9" y="69.4">SD_MOSI</text>
<text x="23.9" y="66.9">SD_CS</text>
<text x="39.4" y="72">T_DIN</text>
<text x="39.4" y="66.9">T_IRQ</text>
<text x="40" y="69.4">T_DO</text>
<text x="139.7" y="70.7">U2</text>
<text x="172" y="68.2">~{SD_MODE}</text>
<text x="172" y="70.7">GAIN_SLOT</text>
<text x="228.6" y="70.7">LS2</text>
<text x="23.9" y="74.5">SD_SCK</text>
<text x="39" y="77.1">T_CLK</text>
<text x="40.1" y="74.5">T_CS</text>
<text x="139.7" y="73.3">ESP32-S3-DEVKITC-1-N16R8V</text>
<text x="179.9" y="74.4" transform="rotate(-90 179.9 74.4)">GND</text>
<text x="185" y="74.4" transform="rotate(-90 185 74.4)">PAD</text>
<text x="228.6" y="73.3">Speaker</text>
<text x="34.4" y="79.6">SDO(MISO)</text>
<text x="41.1" y="82.1">LED</text>
<text x="177" y="83.4">GND</text>
<text x="35.1" y="87.2">SDI(MOSI)</text>
<text x="40.6" y="89.8">D/C</text>
<text x="40.8" y="84.7">SCK</text>
<text x="38.8" y="92.3">RESET</text>
<text x="42" y="94.8">CS</text>
<text x="188.7" y="91">~</text>
<text x="214.5" y="93.6">M1</text>
<text x="40.6" y="97.4">GND</text>
<text x="40.9" y="99.9">VCC</text>
<text x="172.4" y="97.4">GND</text>
<text x="183.4" y="97.4">IN4</text>
<text x="183.4" y="101.2">IN3</text>
<text x="190" y="101.2">OUT1</text>
<text x="191.3" y="97.4">EEP</text>
<text x="203.9" y="96.1">VIBRATING MOTOR (LEFT)</text>
<text x="208.7" y="100.1">+</text>
<text x="57.7" y="102.5">GND</text>
<text x="77.3" y="105">4.7</text>
<text x="79.9" y="102.5">R1</text>
<text x="81.5" y="105">k</text>
<text x="92.7" y="102.5">R2</text>
<text x="92.7" y="105">4.7</text>
<text x="96.9" y="105">k</text>
<text x="172.4" y="105">GND</text>
<text x="183.4" y="105">GND</text>
<text x="190" y="105">OUT2</text>
<text x="208.7" y="107.7">+</text>
<text x="172.4" y="112.6">GND</text>
<text x="183.4" y="108.8">VCC</text>
<text x="183.4" y="112.6">IN2</text>
<text x="190" y="108.8">OUT3</text>
<text x="190" y="112.6">OUT4</text>
<text x="203.3" y="113.9">VIBRATING MOTOR (RIGHT)</text>
<text x="183.4" y="116.4">IN1</text>
<text x="191.5" y="116.4">ULT</text>
<text x="214.5" y="116.4">M2</text>
<text x="97.4" y="166">SW_Push</text>
<text x="99" y="163.4">SW11</text>
<text x="117.7" y="166">SW_Push</text>
<text x="119.3" y="163.4">SW10</text>
<text x="139.3" y="166">SW_Push</text>
<text x="140.9" y="163.4">SW12</text>
<text x="176.1" y="166">SW_Push</text>
<text x="177.7" y="163.4">SW13</text>
<text x="187.2" y="166">GND</text>
<text x="192.6" y="166">SW_Push</text>
<text x="194.2" y="163.4">SW14</text>
<text x="41.9" y="172.9">U8</text>
<text x="81.3" y="172.9">U9</text>
<text x="130.8" y="171">GND</text>
<text x="336.3" y="173.6">SS34</text>
<text x="337.4" y="171">D1</text>
<text x="358" y="173.6">U4</text>
<text x="30.1" y="178.6" transform="rotate(-90 30.1 178.6)">SW</text>
<text x="32.6" y="178.6" transform="rotate(-90 32.6 178.6)">Vry</text>
<text x="35.2" y="178.6" transform="rotate(-90 35.2 178.6)">Vrx</text>
<text x="37.7" y="178.6" transform="rotate(-90 37.7 178.6)">Vin</text>
<text x="40.2" y="178.6" transform="rotate(-90 40.2 178.6)">GND</text>
<text x="41.9" y="175.5">~</text>
<text x="69.4" y="178.6" transform="rotate(-90 69.4 178.6)">SW</text>
<text x="72" y="178.6" transform="rotate(-90 72 178.6)">Vry</text>
<text x="74.5" y="178.6" transform="rotate(-90 74.5 178.6)">Vrx</text>
<text x="77.1" y="178.6" transform="rotate(-90 77.1 178.6)">Vin</text>
<text x="79.6" y="178.6" transform="rotate(-90 79.6 178.6)">GND</text>
<text x="81.3" y="175.5">~</text>
<text x="328.9" y="177.9">SW9</text>
<text x="352.7" y="176.9">AMS1117-3.3</text>
<text x="354.8" y="179.9">VI</text>
<text x="361.4" y="179.9">VO</text>
<text x="47.5" y="183.7">GND</text>
<text x="152" y="183.7">SW_Push</text>
<text x="153.6" y="181.2">SW15</text>
<text x="163.1" y="183.7">GND</text>
<text x="168.5" y="183.7">SW_Push</text>
<text x="170.1" y="181.2">SW16</text>
<text x="320.5" y="181.2">+5V</text>
<text x="326.7" y="180.9">SW_SPDT</text>
<text x="360.3" y="183.6" transform="rotate(-90 360.3 183.6)">GND</text>
<text x="357.4" y="192.6">GND</text>
<text x="363.7" y="197.7">+5V</text>
<text x="45" y="202.8">SW1</text>
<text x="351.4" y="202.6" transform="rotate(-90 351.4 202.6)">K</text>
<text x="353" y="203.8">U7</text>
<text x="358.6" y="202.8">5V+</text>
<text x="42.8" y="205.3">SW_Push</text>
<text x="164.7" y="206.6">SW_Push</text>
<text x="166.9" y="204.1">SW6</text>
<text x="286.7" y="207.3">Battery_Cell</text>
<text x="299.3" y="207.3">(IF</text>
<text x="303" y="207.3">USED)</text>
<text x="304.9" y="204.8">BT2</text>
<text x="327.7" y="204.8">BT1</text>
<text x="327.7" y="207.3">Battery_Cell</text>
<text x="345.9" y="205.3">Bat+</text>
<text x="345.9" y="207.9">Bat-</text>
<text x="353.8" y="204.8">~</text>
<text x="358.6" y="205.3">5V-</text>
<text x="19.6" y="213">GND</text>
<text x="27.5" y="215.5">SW_Push</text>
<text x="29.7" y="213">SW4</text>
<text x="58" y="215.5">SW_Push</text>
<text x="60.2" y="213">SW2</text>
<text x="87.2" y="210.5" transform="rotate(-90 87.2 210.5)">A0</text>
<text x="89.8" y="210.5" transform="rotate(-90 89.8 210.5)">A1</text>
<text x="92.3" y="210.5" transform="rotate(-90 92.3 210.5)">A2</text>
<text x="105" y="214" transform="rotate(-90 105 214)">~{RESET}</text>
<text x="110.1" y="212.2" transform="rotate(-90 110.1 212.2)">INTA</text>
<text x="112.6" y="212.4" transform="rotate(-90 112.6 212.4)">INTB</text>
<text x="125.3" y="212" transform="rotate(-90 125.3 212)">SCK</text>
<text x="127.9" y="211.8" transform="rotate(-90 127.9 211.8)">SDA</text>
<text x="135.8" y="214.2">U1</text>
<text x="151.6" y="214.2">SW5</text>
<text x="182.1" y="214.2">SW8</text>
<text x="340.9" y="213">GND</text>
<text x="363.7" y="210.4">GND</text>
<text x="84.8" y="220.6">VSS</text>
<text x="124.7" y="220.6">VDD</text>
<text x="130.3" y="216.7">MCP23017_SP</text>
<text x="149.5" y="216.8">SW_Push</text>
<text x="179.9" y="216.8">SW_Push</text>
<text x="231.1" y="221.8">MPU-6050</text>
<text x="231.1" y="219.3">U5</text>
<text x="42.8" y="225.7">SW_Push</text>
<text x="45" y="223.1">SW3</text>
<text x="164.7" y="226.9">SW_Push</text>
<text x="166.9" y="224.4">SW7</text>
<text x="87.2" y="231.4" transform="rotate(-90 87.2 231.4)">GPA7</text>
<text x="89.8" y="231.4" transform="rotate(-90 89.8 231.4)">GPA6</text>
<text x="92.3" y="231.4" transform="rotate(-90 92.3 231.4)">GPA5</text>
<text x="94.8" y="231.4" transform="rotate(-90 94.8 231.4)">GPA4</text>
<text x="97.4" y="231.4" transform="rotate(-90 97.4 231.4)">GPA3</text>
<text x="99.9" y="231.4" transform="rotate(-90 99.9 231.4)">GPA2</text>
<text x="102.5" y="231.4" transform="rotate(-90 102.5 231.4)">GPA1</text>
<text x="105" y="231.4" transform="rotate(-90 105 231.4)">GPA0</text>
<text x="110.1" y="231.4" transform="rotate(-90 110.1 231.4)">GPB7</text>
<text x="112.6" y="231.4" transform="rotate(-90 112.6 231.4)">GPB6</text>
<text x="115.2" y="231.4" transform="rotate(-90 115.2 231.4)">GPB5</text>
<text x="117.7" y="231.4" transform="rotate(-90 117.7 231.4)">GPB4</text>
<text x="120.2" y="231.4" transform="rotate(-90 120.2 231.4)">GPB3</text>
<text x="122.8" y="231.4" transform="rotate(-90 122.8 231.4)">GPB2</text>
<text x="125.3" y="231.4" transform="rotate(-90 125.3 231.4)">GPB1</text>
<text x="127.9" y="231.4" transform="rotate(-90 127.9 231.4)">GPB0</text>
<text x="207.5" y="240.9">GND</text>
</g>
<g font-size="1.8" fill="#a90000">
<text x="168.9" y="59.4">16</text>
<text x="169.5" y="56.9">1</text>
<text x="181.4" y="54" transform="rotate(-90 181.4 54)">7</text>
<text x="191.7" y="59.4">10</text>
<text x="192.3" y="56.9">9</text>
<text x="219" y="56.9">1</text>
<text x="219" y="59.4">2</text>
<text x="17.7" y="65.8">15</text>
<text x="48.2" y="65.8">14</text>
<text x="168.9" y="62">14</text>
<text x="17.7" y="70.9">17</text>
<text x="17.7" y="68.3">16</text>
<text x="48.2" y="70.9">12</text>
<text x="48.2" y="68.3">13</text>
<text x="169.5" y="67.1">4</text>
<text x="169.5" y="69.6">2</text>
<text x="219" y="69.6">1</text>
<text x="17.7" y="73.4">18</text>
<text x="48.2" y="75.9">10</text>
<text x="48.2" y="73.4">11</text>
<text x="178.8" y="76.9" transform="rotate(-90 178.8 76.9)">3</text>
<text x="183.9" y="77.5" transform="rotate(-90 183.9 77.5)">17</text>
<text x="219" y="72.1">2</text>
<text x="48.8" y="83.6">7</text>
<text x="48.8" y="81">8</text>
<text x="48.8" y="78.5">9</text>
<text x="48.8" y="88.6">5</text>
<text x="48.8" y="86.1">6</text>
<text x="48.8" y="93.7">3</text>
<text x="48.8" y="91.2">4</text>
<text x="48.8" y="98.8">1</text>
<text x="48.8" y="96.3">2</text>
<text x="180.9" y="96.3">1</text>
<text x="180.9" y="100.1">2</text>
<text x="196.1" y="96.3">7</text>
<text x="196.1" y="100.1">8</text>
<text x="180.9" y="103.9">3</text>
<text x="180.9" y="107.7">4</text>
<text x="195.5" y="107.7">10</text>
<text x="196.1" y="103.9">9</text>
<text x="208.8" y="102.3">1</text>
<text x="219" y="102.3">2</text>
<text x="180.9" y="111.5">5</text>
<text x="195.5" y="111.5">11</text>
<text x="208.8" y="109.9">1</text>
<text x="219" y="109.9">2</text>
<text x="180.9" y="115.3">6</text>
<text x="195.5" y="115.3">12</text>
<text x="352.4" y="178.8">3</text>
<text x="365.1" y="178.8">2</text>
<text x="29" y="181" transform="rotate(-90 29 181)">5</text>
<text x="31.5" y="181" transform="rotate(-90 31.5 181)">4</text>
<text x="34" y="181" transform="rotate(-90 34 181)">3</text>
<text x="36.6" y="181" transform="rotate(-90 36.6 181)">2</text>
<text x="39.1" y="181" transform="rotate(-90 39.1 181)">1</text>
<text x="68.3" y="181" transform="rotate(-90 68.3 181)">5</text>
<text x="70.9" y="181" transform="rotate(-90 70.9 181)">4</text>
<text x="73.4" y="181" transform="rotate(-90 73.4 181)">3</text>
<text x="75.9" y="181" transform="rotate(-90 75.9 181)">2</text>
<text x="78.5" y="181" transform="rotate(-90 78.5 181)">1</text>
<text x="324.4" y="185.2">2</text>
<text x="332" y="182.6">1</text>
<text x="332" y="187.7">3</text>
<text x="359.2" y="186.1" transform="rotate(-90 359.2 186.1)">1</text>
<text x="350.3" y="200.1" transform="rotate(-90 350.3 200.1)">5</text>
<text x="363.8" y="201.7">2</text>
<text x="343.5" y="204.2">4</text>
<text x="343.5" y="206.8">3</text>
<text x="363.8" y="204.2">1</text>
</g>
<g font-size="1.4" fill="#006464">
<text x="75.7" y="57.4" transform="rotate(-90 75.7 57.4)">5V0</text>
<text x="78.2" y="57.4" transform="rotate(-90 78.2 57.4)">3V3</text>
<text x="136.6" y="57.7" transform="rotate(-90 136.6 57.7)">GND</text>
<text x="85.8" y="60.1" transform="rotate(-90 85.8 60.1)">GPIO35</text>
<text x="88.4" y="60.1" transform="rotate(-90 88.4 60.1)">GPIO36</text>
<text x="90.9" y="60.1" transform="rotate(-90 90.9 60.1)">GPIO37</text>
<text x="93.4" y="60.1" transform="rotate(-90 93.4 60.1)">GPIO38</text>
<text x="96" y="60.1" transform="rotate(-90 96 60.1)">GPIO45</text>
<text x="98.5" y="60.1" transform="rotate(-90 98.5 60.1)">GPIO46</text>
<text x="101.1" y="60.1" transform="rotate(-90 101.1 60.1)">GPIO47</text>
<text x="103.6" y="60.1" transform="rotate(-90 103.6 60.1)">GPIO48</text>
<text x="108.7" y="65.2" transform="rotate(-90 108.7 65.2)">MTCK/GPIO39</text>
<text x="111.2" y="65.2" transform="rotate(-90 111.2 65.2)">MTDO/GPIO40</text>
<text x="113.8" y="64.6" transform="rotate(-90 113.8 64.6)">MTDI/GPIO41</text>
<text x="116.3" y="65.3" transform="rotate(-90 116.3 65.3)">MTMS/GPIO42</text>
<text x="121.4" y="66" transform="rotate(-90 121.4 66)">U0TXD/GPIO43</text>
<text x="123.9" y="66.2" transform="rotate(-90 123.9 66.2)">U0RXD/GPIO44</text>
<text x="129" y="67.3" transform="rotate(-90 129 67.3)">USB_D-/GPIO19</text>
<text x="131.5" y="67.3" transform="rotate(-90 131.5 67.3)">USB_D+/GPIO20</text>
<text x="80.7" y="87.9" transform="rotate(-90 80.7 87.9)">RST</text>
<text x="85.8" y="87.9" transform="rotate(-90 85.8 87.9)">GPIO0</text>
<text x="88.4" y="87.9" transform="rotate(-90 88.4 87.9)">GPIO1</text>
<text x="90.9" y="87.9" transform="rotate(-90 90.9 87.9)">GPIO2</text>
<text x="93.4" y="87.9" transform="rotate(-90 93.4 87.9)">GPIO3</text>
<text x="96" y="87.9" transform="rotate(-90 96 87.9)">GPIO4</text>
<text x="98.5" y="87.9" transform="rotate(-90 98.5 87.9)">GPIO5</text>
<text x="101.1" y="87.9" transform="rotate(-90 101.1 87.9)">GPIO6</text>
<text x="103.6" y="87.9" transform="rotate(-90 103.6 87.9)">GPIO7</text>
<text x="106.1" y="87.9" transform="rotate(-90 106.1 87.9)">GPIO8</text>
<text x="108.7" y="87.9" transform="rotate(-90 108.7 87.9)">GPIO9</text>
<text x="111.2" y="87.9" transform="rotate(-90 111.2 87.9)">GPIO10</text>
<text x="113.8" y="87.9" transform="rotate(-90 113.8 87.9)">GPIO11</text>
<text x="116.3" y="87.9" transform="rotate(-90 116.3 87.9)">GPIO12</text>
<text x="118.8" y="87.9" transform="rotate(-90 118.8 87.9)">GPIO13</text>
<text x="121.4" y="87.9" transform="rotate(-90 121.4 87.9)">GPIO14</text>
<text x="123.9" y="87.9" transform="rotate(-90 123.9 87.9)">GPIO15</text>
<text x="126.5" y="87.9" transform="rotate(-90 126.5 87.9)">GPIO16</text>
<text x="129" y="87.9" transform="rotate(-90 129 87.9)">GPIO17</text>
<text x="131.5" y="87.9" transform="rotate(-90 131.5 87.9)">GPIO18</text>
<text x="134.1" y="87.9" transform="rotate(-90 134.1 87.9)">GPIO21</text>
<text x="215.4" y="213.7" transform="rotate(-90 215.4 213.7)">SDA</text>
<text x="217.9" y="213.6" transform="rotate(-90 217.9 213.6)">SCL</text>
<text x="223" y="213.7" transform="rotate(-90 223 213.7)">AD0</text>
<text x="210.3" y="228.9" transform="rotate(-90 210.3 228.9)">GND</text>
<text x="215.4" y="228.9" transform="rotate(-90 215.4 228.9)">XDA</text>
<text x="217.9" y="228.9" transform="rotate(-90 217.9 228.9)">XCL</text>
<text x="223" y="228.9" transform="rotate(-90 223 228.9)">INT</text>
<text x="228.1" y="228.9" transform="rotate(-90 228.1 228.9)">VCC</text>
</g>
<g font-size="1.4" fill="#a90000">
<text x="214.4" y="208.6" transform="rotate(-90 214.4 208.6)">SDA</text>
<text x="216.9" y="208.5" transform="rotate(-90 216.9 208.5)">SCL</text>
<text x="222" y="208.6" transform="rotate(-90 222 208.6)">AD0</text>
<text x="214.4" y="234" transform="rotate(-90 214.4 234)">XDA</text>
<text x="216.9" y="233.9" transform="rotate(-90 216.9 233.9)">XCL</text>
<text x="222" y="233.7" transform="rotate(-90 222 233.7)">INT</text>
<text x="227.1" y="234" transform="rotate(-90 227.1 234)">VCC</text>
<text x="209.3" y="234.1" transform="rotate(-90 209.3 234.1)">GND</text>
</g>
</svg>
